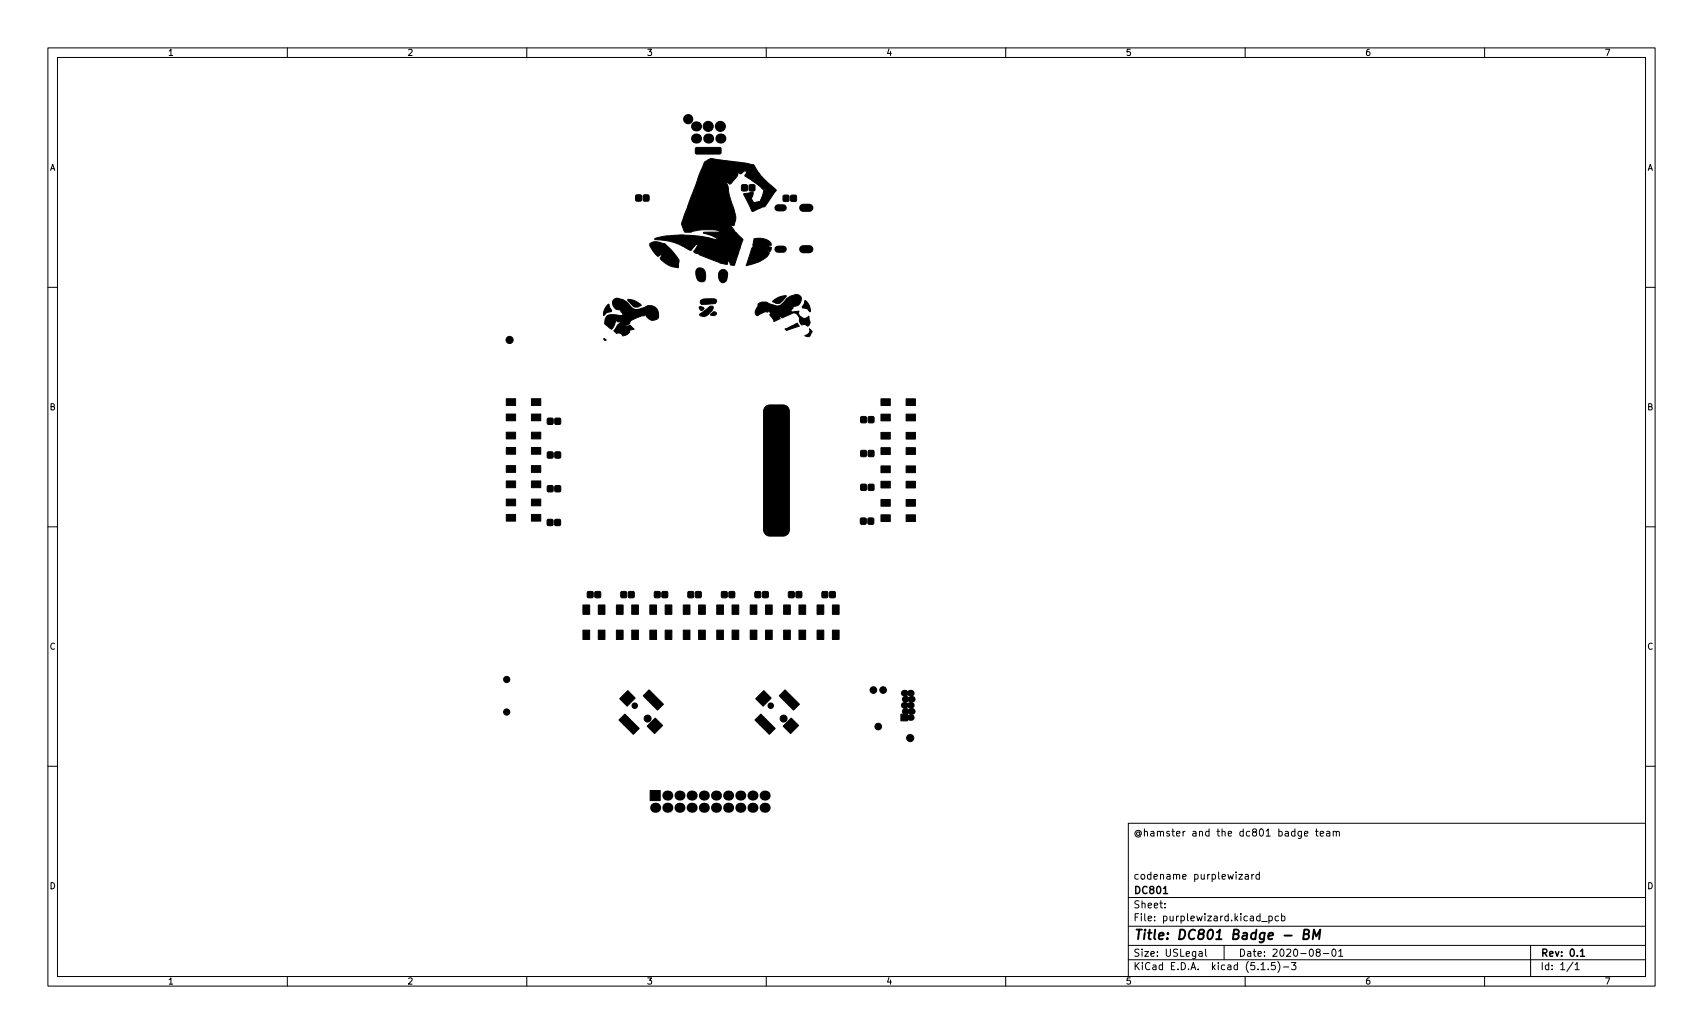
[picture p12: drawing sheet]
<svg xmlns="http://www.w3.org/2000/svg" width="356mm" height="216mm" viewBox="0 0 356 216" stroke-linecap="round" stroke-linejoin="round" font-family="sans-serif">
<g fill="none" stroke="#000" stroke-width=".21">
<path d="M10 10h335.6v195.9h-335.6zM12 12h331.6v191.9h-331.6zM60 10v2M110 10v2M160 10v2M210 10v2M260 10v2M310 10v2M10 60h2M343.6 60h2M10 110h2M343.6 110h2"/>
<path d="M10 160h2M343.6 160h2M235.6 171.9h108v32h-108zM272.4 174.1l.7-.2-.1-.3h-.4l-.2 .2 .1 .7h.5M274.7 173.6h.5M274.9 173.1v1.3l.3 .2M275.7 174.1l.7-.2-.1-.3h-.4l-.2 .2v.7h.6M277 173.6h.6l.1 1M277.7 173.9l-.5 .1-.2 .2 .2 .4 .5-.1M278.4 173.7l.2-.1h.4v1M278.4 173.6v1M279 173.8l.2-.2h.4l.1 1"/>
<path d="M235.6 197.4h108M235.6 193.4h108M235.6 187.4h108M243.2 189.4v.2M243.2 188.7v.1M250.4 198.7h.6v1M251 199l-.5 .1-.2 .2 .2 .4 .5-.1M251.7 198.2v1.3l.3 .2M255.6 197.4v3M258.7 182.6h.8l-.8 1h.8M260 182.6h.6l.1 1M260.7 182.9l-.5 .1-.2 .2 .2 .4 .5-.1"/>
<path d="M261.4 182.6v1M261.8 182.6l-.4 .3M263 182.6h-.5l-.3 .3 .2 .6h.6M263 182.1v1.5M263.5 192.4h1.1M265 191.4l.4-.1 .3 .3-.2 .6h-.5M265 191.3v1.5M267 191.4l-.5-.1-.3 .3 .2 .6h.6M267.6 191.4l.4-.1 .3 .3-.1 .6h-.6M267.6 190.8v1.5M275.1 198.8l-.3-.3 .1-.2 .2-.1h.4l.2 .3-.1 .2-.6 .2-.2 .2 .1 .4 .2 .2h.3l.3-.3v-.3l-.3-.3M276.3 199.1h1.2"/>
<path d="M278.3 198.2h.2a.8 .8 0 0 1 .5 .7 .8 .8 0 0 1-.5 .8 1 1 0 0 1-.2-1.5zM279.5 198.6l.5-.4v1.5M279.5 199.7h.9M319.6 197.4v6.5M60 203.9v2M110 203.9v2M160 203.9v2M210 203.9v2M235.6 200.4h108M260 203.9v2M263.3 202.5h.9M264.8 202.3v.2"/>
<path d="M266.2 201h-.7v.7l.2-.2 .5 .1 .1 .2-.1 .5-.2 .2-.5-.2M266.8 200.8a1.72 1.72 0 0 1 0 2.2M268 201.9h1.1M269.7 201h.9l-.5 .5 .4 .2v.6l-.2 .2-.6-.2M310 203.9v2M328.5 200.9l-1.3 1.9M328.9 201.4l.4-.4v1.5M328.9 202.5h.8"/>
</g>
<path d="M242.9 186.6h.9M330 198.6l.4-.4v1.5M330 199.7h.9" fill="none" stroke="#000" stroke-width=".3"/>
<path d="M272.2 195.1l.9-.1 .2-.3-.1-.5-.8-.1-.3 2h.8l.3-.2a.53 .53 0 0 0 0-.7l-.3-.1M274.1 196.1l.3-2 .4 1.4 .9-1.4-.3 2" fill="none" stroke="#000" stroke-width=".4"/>
<g fill="#000" stroke="#000" stroke-width=".21">
<path d="M147.1 33.8h.1a2.37 2.37 0 0 1 2.6-.5l5.6 .7 2 .4 1.5 2.3 2.9 2.7a.4 .4 0 0 1 .3 .4 .4 .4 0 0 1-.3 .4l-2.1 2.9-2.1 .9a.45 .45 0 0 1-.5 .1 .45 .45 0 0 1-.3-.4l-1.5-3.2 1.9-.4v.6a.93 .93 0 0 0 0 1.3 .4 .4 0 0 0 .7 .2l.7-.1a4.6 4.6 0 0 0 .9-2.4l-1.2-1.1-2.7-1.8v-.3a.41 .41 0 0 0 .2-.7 .41 .41 0 0 0-.7 .2 .44 .44 0 0 1-.5 .3 .44 .44 0 0 1-.4-.4 4.7 4.7 0 0 1-1.7 2.5l-.2 .1-.6-.5 .4 1.2 .2 1.7 1.3 4.3-.2 1.5a.38 .38 0 0 1-.2 .4 .38 .38 0 0 1-.5-.1l-.2 .1 .9 1.2 1.3 1.3a.78 .78 0 0 1 .1 1.3l-1.4 4.5-.9-.1-.4-.9-.2 .5a.33 .33 0 0 1-.2 .3 .33 .33 0 0 1-.3-.1l-1-.1-3.1-1.3a1.79 1.79 0 0 1-1.4-.7l.7-1.2-.6 .6a.55 .55 0 0 1-.5 .5 .55 .55 0 0 1-.6-.5l.6-.9 .2-.7-1.1 1.1a.59 .59 0 0 1-.6 .4 .59 .59 0 0 1-.5-.3l-.5-.3a12.1 12.1 0 0 0-6.3-1.7v-.2l.3-.1 1.6-.4 3.7-.3 4.3 .4 3.4 .7-1-.7-2.1-.7v-.2l3.6-.1-1.1-.4h-2l-1.6 .1-1.5 .4h-1.3l-.3-.7a2 2 0 0 1 0-2.3l3.2-8.7zM145.3 30.9l5-.1 .3 .2v.9l-.3 .3h-4.8l-.3-.3zM154.9 38.6h1.1v1.2h-1.1zM156.5 38.6h1.1v1.2h-1.1zM132.8 40.8h1.1v1.1h-1.1zM134.4 40.8h1.1v1.1h-1.1zM135.7 50.9l.2-.2a3.3 3.3 0 0 1 3.3 .6l1.9 2a1.89 1.89 0 0 1 .6 2.2l-.1 .4h-.3a4.6 4.6 0 0 1-3.4-2l.3-.8a.93 .93 0 0 1-1 .3l-.4-.5a3.6 3.6 0 0 1-1.1-2zM145.6 56.1a1.19 1.19 0 0 1 1.3 .1 1.19 1.19 0 0 1 .5 1.2v.3a.98 .98 0 0 1-.9 1.2 .98 .98 0 0 1-1.1-1.1l-.1-1.2zM150.3 56.6a.99 .99 0 0 1 1.4-.1 .99 .99 0 0 1 .2 1.3 .93 .93 0 0 1-.9 1.2 .93 .93 0 0 1-.9-1.1l-.1-.8zM157.4 49.9a3.4 3.4 0 0 1 3.6 1v.3l-.7 .2 .6 .2a.53 .53 0 0 1-.1 .9l-1.1-.3 .9 .5a4 4 0 0 1-2.6 2.1l-2.2 .7 1.1-3.5 .3-.5zM163.6 40.8h1.1v1.2h-1.1zM165.2 40.8h1v1.2h-1z"/>
<path d="M126.1 70.7l.5 .3h-.4l-.2-.2zM126.9 63.7l.3-.2 .3 1a.38 .38 0 0 1 .2 .5 .38 .38 0 0 1-.5 .2l-.6 .2-.5 .5a2.21 2.21 0 0 1 .8-2.2zM128.1 62.6a1.26 1.26 0 0 1 1.7-.1l1.1 .6a2.6 2.6 0 0 0 2.2 1.5l1.4-.4a1.88 1.88 0 0 1 2.3 0 1.88 1.88 0 0 1 .6 2.3 1.64 1.64 0 0 1-2.7-1l-.2 .5h-.5l-1 .4a1.96 1.96 0 0 0-1.7 1.3l-.4 .2a1.44 1.44 0 0 0-1.3 .8l.5-.4 1.5-.4 .8 .8-1.4 .3 .5 .2a1.38 1.38 0 0 1-1.5 .9 1.03 1.03 0 0 0-1.3-.5l-.5-.5 .8-1.3 .5-.4 .2-.4a.53 .53 0 0 1-.6 .2 .53 .53 0 0 1-.4-.5l-.5 1.4-.4 .6-.1 .1-.8-.7a.93 .93 0 0 1-.6-1.3 1.42 1.42 0 0 1 1.9-1.1l.6 .1a1.03 1.03 0 0 0 1.3-.1l-.1-.3-.3-.3a.29 .29 0 0 0 0-.4 .29 .29 0 0 0-.4 0 1.39 1.39 0 0 1-1.2-2.1zM131.1 62.5a4 4 0 0 1 2.7 1.1l.1 .2-1 .3a1.19 1.19 0 0 1-1.2-.8l-.6-.6zM146 64.1l.4-.1a.41 .41 0 0 1 .5 .3 .41 .41 0 0 1-.3 .5 .41 .41 0 0 1-.5-.3zM146.1 65.6l1.2-.9a1.72 1.72 0 0 1 1.5-.8 1.12 1.12 0 0 1-.6 1.5 1.29 1.29 0 0 1-2.1 .3zM146.3 62.7l.5-.2 .9-.1a2.1 2.1 0 0 1 1.9 .4 .68 .68 0 0 1-1 .6l-2.1 .2-.3-.4zM148.4 65.6l.2-.2a.54 .54 0 0 1 .5-.3 .54 .54 0 0 1 .5 .3 .69 .69 0 0 1-.6 .5 .69 .69 0 0 1-.6-.3zM161.4 62.9l.4-.4a3.2 3.2 0 0 1 2.4-.7l-1.4 1.5h-.8l-.6-.3zM158.3 63.5l.8-.4h.9l1.2 .5a1.97 1.97 0 0 0 2.8-.9l.4-.5 1-.5a1.18 1.18 0 0 1 1.3-.1 1.18 1.18 0 0 1 .6 1 1.64 1.64 0 0 1-1.8 1.4l.1 .3-.5 .5a.87 .87 0 0 0 1.2 .2h.5a1.18 1.18 0 0 0 .7 1.3 1.18 1.18 0 0 0 1.4-.3l.1 .8a.78 .78 0 0 1-.5 1.3 .95 .95 0 0 0-1.1-.3l-.4-.7a1.4 1.4 0 0 0-1.6-1.7l-1.8 .9a.46 .46 0 0 1-.7-.4v.6l-1.3 .6-.1-.4-.8-1a.3 .3 0 0 0 .3-.2 .3 .3 0 0 0-.1-.3h-.2l-.2-.5-.1 .4a3 3 0 0 0-2.3 .8 1.15 1.15 0 0 1 0-1.7zM163.9 68.7l2.3-1.1a.27 .27 0 0 1 .3-.1 .27 .27 0 0 1 .2 .3l.2 .3-2.1 .7a.48 .48 0 0 1-.9-.1zM168.1 62.8a2.36 2.36 0 0 1 1.1 2.3h-.1a1.61 1.61 0 0 0-1.5-.8l-.1-.3 .4-.6z"/>
<path d="M169.1 68.7l.1 .2a.44 .44 0 0 1 .3 .3 .44 .44 0 0 1-.2 .5 .76 .76 0 0 1-.5 .6 .76 .76 0 0 1-.8-.2h.1a1.25 1.25 0 0 0 1-1.4zM105.7 97.2h2v1.4h-2zM105.7 90.2h2v1.4h-2zM105.7 93.4h2v1.4h-2zM105.7 83.3h2v1.4h-2zM105.7 86.5h2v1.4h-2zM111 97.2h1.9v1.4h-1.9zM111 93.4h1.9v1.4h-1.9zM111 90.2h1.9v1.4h-1.9zM111 86.5h1.9v1.4h-1.9zM111 83.3h1.9v1.4h-1.9zM114.3 94.4h1.1v1.2h-1.1z"/>
<path d="M114.3 87.4h1.1v1.1h-1.1zM115.9 94.4h1.1v1.2h-1.1zM115.9 87.4h1.1v1.1h-1.1zM159.8 84.9l.9-.3 2.8-.1a1.35 1.35 0 0 1 1.3 1.4v24.7a1.35 1.35 0 0 1-1.3 1.3h-2.7a1.35 1.35 0 0 1-1.4-1.3v-24.7zM179.8 94.1h1.1v1.2h-1.1zM179.8 87h1.1v1.2h-1.1zM181.3 94.1h1.1v1.2h-1.1zM181.3 87h1.1v1.2h-1.1zM183.9 83.3h2v1.4h-2zM183.9 86.5h2v1.4h-2zM183.9 90.3h2v1.4h-2zM183.9 93.5h2v1.4h-2z"/>
<path d="M183.9 97.3h2v1.4h-2zM189.2 86.5h1.9v1.4h-1.9zM189.2 83.3h1.9v1.4h-1.9zM189.2 93.5h1.9v1.4h-1.9zM189.2 90.3h1.9v1.4h-1.9zM189.2 97.3h1.9v1.4h-1.9zM105.7 100.4h2v1.4h-2zM105.7 104.2h2v1.4h-2zM105.7 107.4h2v1.4h-2zM111 100.4h1.9v1.4h-1.9zM111 107.4h1.9v1.4h-1.9zM111 104.2h1.9v1.4h-1.9z"/>
<path d="M114.3 108.5h1.1v1.2h-1.1zM114.3 101.5h1.1v1.1h-1.1zM115.9 108.5h1.1v1.2h-1.1zM115.9 101.5h1.1v1.1h-1.1zM179.7 108.2h1.1v1.2h-1.1zM179.8 101.2h1.1v1.1h-1.1zM181.3 108.2h1.1v1.2h-1.1zM181.3 101.2h1.1v1.1h-1.1zM183.9 100.5h2v1.4h-2zM183.9 104.3h2v1.4h-2zM183.9 107.5h2v1.4h-2zM189.2 100.5h1.9v1.4h-1.9z"/>
<path d="M189.2 107.5h1.9v1.4h-1.9zM189.2 104.3h1.9v1.4h-1.9zM121.7 126.3h1.4v2h-1.4zM121.7 131.6h1.4v1.9h-1.4zM122.7 123.6h1.1v1.1h-1.1zM124.3 123.6h1.1v1.1h-1.1zM124.9 126.3h1.4v2h-1.4zM124.9 131.6h1.4v1.9h-1.4zM128.7 126.3h1.4v2h-1.4zM128.7 131.6h1.4v1.9h-1.4zM129.7 123.6h1.1v1.1h-1.1zM131.3 123.6h1.1v1.1h-1.1z"/>
<path d="M131.9 126.3h1.4v2h-1.4zM131.9 131.6h1.4v1.9h-1.4zM135.7 126.3h1.4v2h-1.4zM135.7 131.6h1.4v1.9h-1.4zM136.7 123.6h1.1v1.1h-1.1zM138.3 123.6h1.1v1.1h-1.1zM138.9 126.3h1.4v2h-1.4zM138.9 131.6h1.4v1.9h-1.4zM142.7 126.3h1.4v2h-1.4zM142.7 131.6h1.4v1.9h-1.4zM143.7 123.6h1.1v1.1h-1.1zM145.3 123.6h1.1v1.1h-1.1z"/>
<path d="M145.9 126.3h1.4v2h-1.4zM145.9 131.6h1.4v1.9h-1.4zM149.7 126.3h1.4v2h-1.4zM149.7 131.6h1.4v1.9h-1.4zM150.7 123.6h1.1v1.1h-1.1zM152.3 123.6h1.1v1.1h-1.1zM152.9 126.3h1.4v2h-1.4zM152.9 131.6h1.4v1.9h-1.4zM156.6 126.3h1.4v2h-1.4zM156.6 131.6h1.4v1.9h-1.4zM157.7 123.6h1.1v1.1h-1.1zM159.3 123.6h1.1v1.1h-1.1z"/>
<path d="M159.8 126.3h1.4v2h-1.4zM159.8 131.6h1.4v1.9h-1.4zM163.6 126.3h1.4v2h-1.4zM163.6 131.6h1.4v1.9h-1.4zM164.7 123.6h1.1v1.1h-1.1zM166.3 123.6h1.1v1.1h-1.1zM166.8 126.3h1.4v2h-1.4zM166.8 131.6h1.4v1.9h-1.4zM170.6 126.3h1.4v2h-1.4zM170.6 131.6h1.4v1.9h-1.4zM171.7 123.6h1.1v1.1h-1.1zM173.3 123.6h1.1v1.1h-1.1z"/>
<path d="M173.8 126.3h1.4v2h-1.4zM173.8 131.6h1.4v1.9h-1.4zM130.5 149.1l1 1-1.3 1.2-1-1zM131.1 144.2l1.5 1.6-1.7 1.7-1.5-1.6zM130.2 151.3l1.3-1.2 1 1-1.3 1.2zM131.2 152.4l1.3-1.3 1 1-1.3 1.2zM135.5 144l1 1-1.2 1.3-1-1zM135.3 146.3l1.2-1.2 1 .9-1.2 1.3zM135.1 151.6l1.7-1.7 1.6 1.6-1.7 1.7zM136.3 147.3l1.2-1.2 1 .9-1.2 1.3zM158.9 149.1l1 1-1.3 1.2-1-1zM159.5 144.2l1.5 1.6-1.7 1.7-1.5-1.6z"/>
<path d="M158.6 151.3l1.3-1.2 1 1-1.3 1.2zM159.6 152.4l1.3-1.3 1 1-1.3 1.2zM163.9 144l1 1-1.2 1.3-1-1zM163.7 146.3l1.2-1.2 1 .9-1.2 1.3zM163.5 151.6l1.7-1.7 1.6 1.6-1.7 1.7zM164.7 147.3l1.2-1.2 1 .9-1.2 1.3zM188.1 149.1h1.4v1.4h-1.4zM135.8 165.1h2.1v2.1h-2.1z"/>
<circle cx="143.7" cy="24.9" r=".96"/>
<circle cx="147.9" cy="26.4" r="1.05"/>
<circle cx="150.4" cy="26.4" r="1.05"/>
<circle cx="106.4" cy="71" r=".75"/>
<circle cx="105.8" cy="148.7" r=".65"/>
<circle cx="105.8" cy="141.9" r=".65"/>
<circle cx="132.5" cy="147.3" r=".57"/>
<circle cx="135.2" cy="150" r=".72"/>
<circle cx="160.9" cy="147.3" r=".57"/>
<circle cx="163.6" cy="150" r=".72"/>
<circle cx="182.4" cy="144.1" r=".69"/>
<circle cx="183.4" cy="151.7" r=".69"/>
<circle cx="184.4" cy="144.1" r=".69"/>
<circle cx="190.1" cy="154.1" r=".75"/>
</g>
<g fill="#000">
<circle cx="145.3" cy="26.4" r="1.05"/>
<circle cx="145.3" cy="28.9" r="1.05"/>
<circle cx="147.9" cy="28.9" r="1.05"/>
<circle cx="150.4" cy="28.9" r="1.05"/>
<circle cx="188.8" cy="147.3" r=".7"/>
<circle cx="188.8" cy="144.7" r=".7"/>
<circle cx="189" cy="148.5" r=".7"/>
<circle cx="189" cy="146" r=".7"/>
<circle cx="190.1" cy="149.8" r=".7"/>
<circle cx="190.1" cy="147.3" r=".7"/>
<circle cx="190.1" cy="144.7" r=".7"/>
<circle cx="190.3" cy="148.5" r=".7"/>
<circle cx="190.3" cy="146" r=".7"/>
<circle cx="136.8" cy="168.7" r="1.05"/>
<circle cx="139.3" cy="168.7" r="1.05"/>
<circle cx="139.3" cy="166.1" r="1.05"/>
<circle cx="141.9" cy="168.7" r="1.05"/>
<circle cx="141.9" cy="166.1" r="1.05"/>
<circle cx="144.4" cy="168.7" r="1.05"/>
<circle cx="144.4" cy="166.1" r="1.05"/>
<circle cx="147" cy="168.7" r="1.05"/>
<circle cx="147" cy="166.1" r="1.05"/>
<circle cx="149.5" cy="168.7" r="1.05"/>
<circle cx="149.5" cy="166.1" r="1.05"/>
<circle cx="152" cy="166.1" r="1.05"/>
<circle cx="152" cy="168.7" r="1.05"/>
<circle cx="154.6" cy="168.7" r="1.05"/>
<circle cx="154.6" cy="166.1" r="1.05"/>
<circle cx="157.1" cy="168.7" r="1.05"/>
<circle cx="157.1" cy="166.1" r="1.05"/>
<circle cx="159.7" cy="168.7" r="1.05"/>
<circle cx="159.7" cy="166.1" r="1.05"/>
</g>
<path d="M167.7 52h1.3M167.7 43.4h1.3" fill="none" stroke="#000" stroke-width="1.7"/>
<path d="M162.4 52h1.1M162.4 43.4h1.1" fill="none" stroke="#000" stroke-width="1.5"/>
<text font-size="2.8" x="236.6" y="196.2">Title: DC801 Badge - BM</text>
<g font-size="2.1">
<text x="236.6" y="174.6">@hamster and the dc801 badge team</text>
<text x="236.6" y="183.6">codename purplewizard</text>
<text x="236.6" y="189.7">Sheet:</text>
<text x="236.6" y="186.7">DC801</text>
<text x="236.6" y="192.4">File: purplewizard.kicad_pcb</text>
<text x="236.6" y="202.5">KiCad E.D.A. kicad (5.1.5)-3</text>
<text x="236.6" y="199.7">Size: USLegal</text>
<text x="258.6" y="199.7">Date: 2020-08-01</text>
<text x="321.6" y="199.7">Rev: 0.1</text>
<text x="321.6" y="202.5">Id: 1/1</text>
</g>
<g font-size="1.8">
<text x="35" y="11.6">1</text>
<text x="85" y="11.6">2</text>
<text x="135" y="11.6">3</text>
<text x="185" y="11.6">4</text>
<text x="235" y="11.6">5</text>
<text x="285" y="11.6">6</text>
<text x="335" y="11.6">7</text>
<text x="10.3" y="35.6">A</text>
<text x="343.9" y="35.6">A</text>
<text x="10.3" y="85.7">B</text>
<text x="343.9" y="85.7">B</text>
<text x="10.3" y="135.6">C</text>
<text x="343.9" y="135.6">C</text>
<text x="10.3" y="185.7">D</text>
<text x="343.9" y="185.7">D</text>
<text x="35" y="205.6">1</text>
<text x="85" y="205.6">2</text>
<text x="135" y="205.6">3</text>
<text x="185" y="205.6">4</text>
<text x="235" y="205.6">5</text>
<text x="285" y="205.6">6</text>
<text x="335" y="205.6">7</text>
</g>
</svg>
